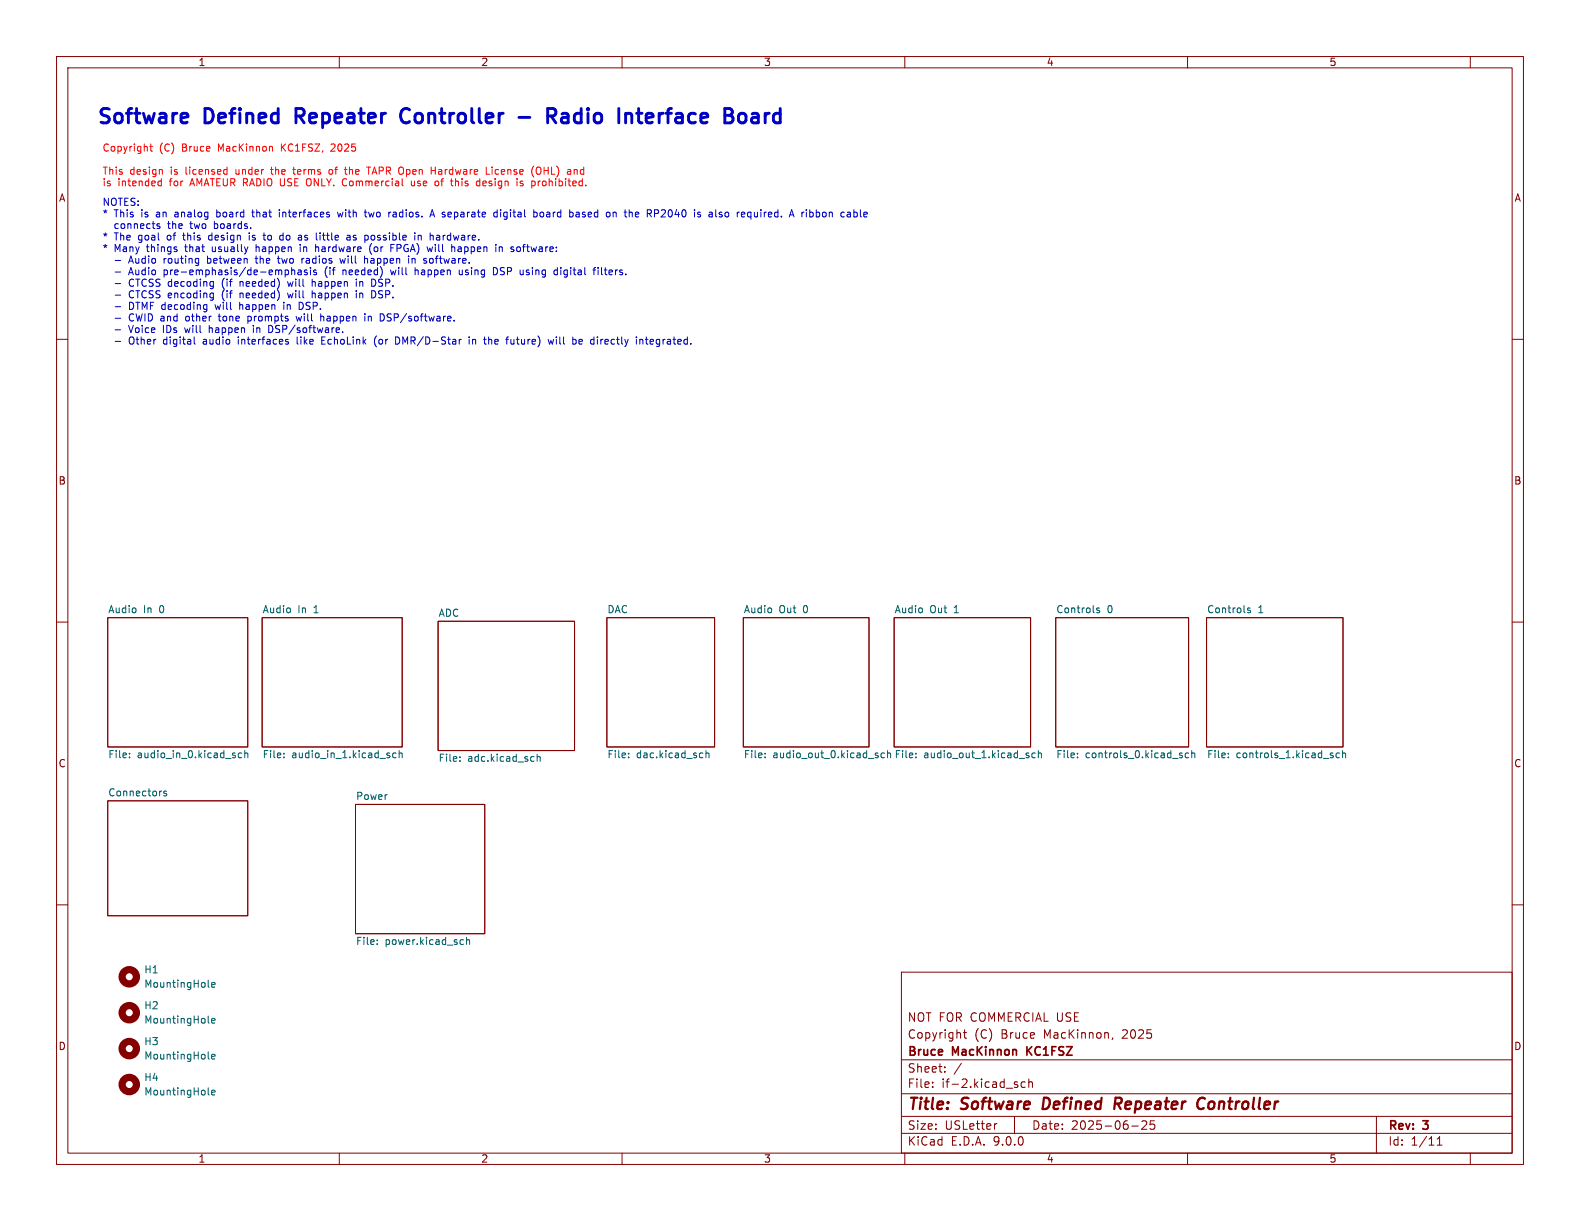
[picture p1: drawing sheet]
<svg xmlns="http://www.w3.org/2000/svg" width="279mm" height="216mm" viewBox="0 0 279 216" stroke-linecap="round" stroke-linejoin="round" font-family="sans-serif">
<g fill="none" stroke="#840000" stroke-width=".18">
<path d="M10 10h259.4v195.9h-259.4zM12 12h255.4v191.9h-255.4zM60 10v2M110 10v2M160 10v2M210 10v2M260 10v2M10 60h2M267.4 60h2M10 110h2M19 109.2h24.8v22.9h-24.8zM46.4 109.2h24.7v22.9h-24.7z"/>
<path d="M77.5 109.9h24.1v22.8h-24.1zM107.3 109.2h19.1v22.9h-19.1zM131.4 109.2h22.3v22.9h-22.3zM158.1 109.2h24.1v22.9h-24.1zM186.7 109.2h23.5v22.9h-23.5zM213.4 109.2h24.1v22.9h-24.1zM267.4 110h2M19 141.6h24.8v20.3h-24.8zM62.9 142.2h22.8v22.9h-22.8zM10 160h2M159.4 171.9h108v32h-108zM267.4 160h2"/>
<path d="M159.4 197.4h108M159.4 193.4h108M159.4 187.4h108M164.9 192.1v.2M164.9 191.4v.1M167.1 189.4v.2M167.1 188.7v.1M170 188l-1.3 1.9M170.4 182.6h.5M170.6 182.1v1.3l.3 .2M176.3 198.7l-.3 .1M179.4 197.4v3"/>
<path d="M179.8 191.8l.2 .2-.2 .3M179.8 191.3l.1 .1M181.3 191.4l-.4-.1-.3 .3v.4l.1 .2h.6M181.9 191.4l.2-.1 .4 .1 .1 .9M181.9 190.8v1.5M196.8 183.5l-.2 .3M200.1 199.1h1.2M202.7 198.3v.5l-.8 .9h.9M203.4 198.2v.7l.2-.1h.5l.1 .6-.3 .3-.5-.2M243.4 197.4v6.5M60 203.9v2M110 203.9v2"/>
<path d="M159.4 200.4h108M160 203.9v2M210 203.9v2M254.1 202.5h.9M254.1 201.4l.5-.4v1.5M260 203.9v2"/>
</g>
<path d="M184.6 194.1l-.2 2h.4M197.6 195.2l.6 .9M198 194.1h-.7l-.3 2M198.1 195.1l-.9 .1M211.8 195.8a.67 .67 0 0 0 1.1 .1M213.1 194.3a.8 .8 0 0 0-.9-.1 .8 .8 0 0 0-.5 .8" fill="none" stroke="#840000" stroke-width=".4"/>
<path d="M181.6 185.1v1.5M182.5 185.1l-.9 .8" fill="none" stroke="#840000" stroke-width=".3"/>
<g fill="none" stroke="#006464" stroke-width=".18">
<path d="M194.4 107.6l-.3-.1-.2 .2 .1 .2 .4 .1v.3h-.5M221.1 107.6l-.3-.1-.2 .2 .1 .2 .4 .1v.3h-.5M22.9 133.9v.1M22.9 133.2v.1M29.4 139.9h-.3l-.2 .2 .1 .1 .4 .2v.3h-.5M42.7 133.2l-.3-.1-.3 .3 .2 .5h.4M43.3 133.3l.2-.2 .3 .1v.8M43.3 132.7v1.3M50.2 133.9v.1M50.2 133.2v.1M70 133.2l-.3-.1-.3 .3 .2 .5h.4M70.6 133.3l.2-.2 .3 .1v.8"/>
<path d="M70.6 132.7v1.3M81.3 134.5v.1M81.3 133.8v.2M94.3 133.8h.1M94.4 134.6h-.1M95 133.4v1.2M95 133.9l.2-.1h.3v.8M111.2 133.9v.1M111.2 133.2v.1M124.2 133.1l.1 .1M124.3 133.9l-.1 .1M124.8 133.3l.2-.2 .3 .1 .1 .8"/>
<path d="M124.8 132.7v1.3M135.3 133.9v.1M135.3 133.2v.1M155.3 133.6v.3M156.4 133.2l-.4-.1-.2 .3 .1 .5h.5M156.9 133.3l.2-.2 .3 .1 .1 .8M156.9 132.7v1.3M162 133.9v.1M162 133.2v.1M181.9 133.6v.3M183.1 133.2l-.4-.1-.2 .3 .1 .5h.5M183.6 133.3l.2-.2 .3 .1 .1 .8"/>
<path d="M183.6 132.7v1.3M190.5 133.9v.1M190.5 133.2v.1M208.9 133.6l.2 .1-.2 .3M208.9 133.1l.1 .1M210.2 133.2l-.4-.1-.2 .3 .1 .5h.5M210.7 133.3l.2-.2 .3 .1 .1 .8M210.7 132.7v1.3M217.2 133.9v.1M217.2 133.2v.1M235.6 133.6l.2 .1-.2 .3M235.6 133.1l.1 .1"/>
<path d="M236.9 133.2l-.4-.1-.2 .3 .1 .5h.5M237.4 133.3l.2-.2 .3 .1 .1 .8M237.4 132.7v1.3M36.8 174.4l.2 .2M37.4 174.1l.6-.1v-.2l-.4-.1-.2 .2 .1 .6h.5M66.7 166.9v.1M66.7 166.2v.1M81.6 166.2h.4M82 166.9l-.4 .1M82.5 166.3l.2-.1h.3v.8M82.5 165.7v1.3M36.8 193.4l.2 .2"/>
<path d="M36.8 187.1l.2 .2M36.8 180.7l.2 .2M37.4 193.2l.6-.1v-.3h-.4l-.2 .2 .1 .6h.5M37.4 180.5l.6-.1v-.3h-.4l-.2 .2 .1 .6h.5M37.4 186.8l.6-.1v-.2l-.4-.1-.2 .2 .1 .6h.5"/>
</g>
<g fill="none" stroke="#840000" stroke-width="1.3">
<circle cx="22.9" cy="179.1" r="1.27"/>
<circle cx="22.9" cy="172.7" r="1.27"/>
<circle cx="22.9" cy="191.8" r="1.27"/>
<circle cx="22.9" cy="185.4" r="1.27"/>
</g>
<g fill="none" stroke="#ff0404" stroke-width=".18">
<path d="M26.5 25.9h.5M26.7 25.5v1l.3 .2M28.1 32.8h.4M28.5 31.6v1.3M28.7 30v.8M40 30h.1M40.1 29.5v1.3M40.1 30.8h-.1M47.8 30h.5M48 29.5l.1 1.3M51.8 30h.4M51.9 29.5v1.1l.3 .2"/>
<path d="M58.7 25.5l-.2 .1M58.7 30h-.3l-.2 .2v.5l.2 .1h.3M59.2 26l-.7 .7h.8M60.8 32.8l.3 .1M60.9 30h.5M61.3 30.8h.1M64.8 29.5h.7M66.2 29.5l-.4 1.3M72.7 32l.1 .8 .3 .1 .2-.2M73.3 32v.9M77.3 32l.3 .3v.3l-.3 .3M77.7 30h-.1"/>
<path d="M77.7 30.3l-.2 .2 .2 .3M80.5 31.6v1.3M80.9 32l-.4 .1M84.7 32l.1 .1M84.8 31.6v1.3M84.8 32.8l-.1 .1M85.8 32h-.2l-.2 .2v.6l.4 .1M86 30.8h.6M86 32.3l-.6 .1M87 29.5v.2M87 30v.8M92.5 32.1l-.3-.1-.2 .2v.2l.5 .1v.3h-.5"/>
<path d="M95 29.6l.1-.1a.43 .43 0 0 1 .6 .5v.4a.42 .42 0 0 1-.5 .4 .42 .42 0 0 1-.4-.4v-.4zM95.5 32l-.3 .1M101.5 30.1l.2-.1h.3l.1 .8"/>
</g>
<g fill="none" stroke="#0000c2" stroke-width=".51">
<path d="M71.9 19.2a1.32 1.32 0 0 0-.8 2.2l.2 .2 .6 .1M112.9 19.2v2.2l.2 .2 .4 .1M32.9 20l.2 .2 .1 .4-1.2 .3M33.1 21.6l-.2 .1M91.8 20.8h1.9M96.8 20.5h1a.69 .69 0 0 0 .5-.6 .69 .69 0 0 0-.5-.7h-1v2.5M97.5 20.5l.8 1.2M100.1 20l-.7 .2M100.2 20.8h-.6a.5 .5 0 0 0-.3 .4 .5 .5 0 0 0 .3 .5h.6M112.6 20h.9M130.7 20.3a.69 .69 0 0 1 .7-.3 .69 .69 0 0 1 .5 .5v.7a.69 .69 0 0 1-.6 .6 .69 .69 0 0 1-.7-.6v-.7zM133.3 20l-.3 .2"/>
<path d="M133.3 20.8a.5 .5 0 0 0-.4 .4 .5 .5 0 0 0 .4 .5"/>
</g>
<g fill="none" stroke="#0000c2" stroke-width=".18">
<path d="M27.9 40h.3l.1 .2-.2 .2h-.2M27.9 39.6h.3M37.9 39.1v1.3M38 39.6h-.1M38.3 37.1v1.3M38.3 38.3l.2 .1M38.5 37.5l-.2 .1M44.5 37.5h.5M44.7 37.1v1.1l.3 .2M49.4 37.1v.1M49.4 37.5v.9M59.7 37.5l.2 .9 .3-.6 .2 .6 .2-.9"/>
<path d="M64.4 37.5h.5M64.6 38.3l.3 .1M65.2 37.5l.2 .9M69.9 37.5l-.4 .1M70 37.9h-.3l-.2 .2v.2l.5 .1M76 38.4l.4-1.3 .5 1.3M76.1 38h.6M87.6 37.5l.3 .1M87.9 38.3l-.3 .1M87.9 37.1v1.3M88.5 37.1v.1M88.5 37.5v.9"/>
<path d="M94.5 37.5l.4 .1 .1 .2-.1 .4-.4 .2M95.6 37.6l.3-.1 .2 .3v.3l-.2 .3-.3-.1-.1-.2zM101.8 38.2l.2 .2 .4-.1M101.9 37.6h.5v.8M102.4 37.8l-.4 .1-.2 .2M108.6 37.5l.4 .2v.7M112.5 37.5l.4 .1 .1 .2-.6 .1M112.9 38.3l-.4 .1M117.4 37.1l-.4 .1M117.6 37.6l-.7 .8h.8M125.8 37.5l-.4 .1M125.8 37.9h-.3l-.1 .2v.2l.4 .1"/>
<path d="M128.6 37.5l-.3 .1-.1 .2 .1 .4 .3 .2M133.4 37.5v.7l.4 .2M141.8 37.5v.9M142.2 37.5l-.4 .3M142.6 37.1v.1M142.6 37.5v.9M143.2 37.1v1.3M143.2 38.3l.1 .1M143.3 37.5l-.1 .1M151.5 37.6l.1 .2-.1 .5M152.1 37.1v1.1l.2 .2M32.6 58l.3 .8"/>
<path d="M33 56l-.2 .2 .2 .5M36.7 45.3v1.2M36.7 46.5h.1M36.8 45.7l-.1 .1M37 41.7l-.1 .1 .1 .6M37 57.5v1.3M37.4 58l-.4 .1M37.9 40.3l.1 .1M38 53.9l.3 .8M38.6 55.9h.5M38.8 55.5v1.1l.3 .2M39.4 49.7l-.1 .6 .1 .4"/>
<path d="M39.4 51.6l-.1 .5 .1 .7M42.4 53.4v1.3M42.4 49.8v.8M42.4 51.8v.9M42.5 49.8l-.1 .1M42.7 53.9l-.3 .1M42.8 51.8l-.4 .1M43.8 55.9v1.3M44.1 41.6v.8M44.3 56h.1M44.4 56.6l-.2 .2-.4-.1M44.8 58v.8"/>
<path d="M45.1 45.7h.5M45.3 43.2v1.3M45.3 45.3v1.1l.3 .1M45.5 43.6l-.2 .2M46.5 41.6h.5M46.7 42.3l.3 .1M48.2 57.8l.1 .5-.2 .3-.6 .2M49.2 45.3v1.1l.3 .1M49.7 41.6l.4 .1M50.1 42.4h-.4M50.1 41.2v1.2M50.2 53.9v.8"/>
<path d="M50.9 49.8l.2 .8 .2-.6 .3 .6M50.9 51.8l.2 .9 .2-.6 .3 .6M51.6 47.3v1.3M51.6 47.9l.2-.2 .3 .1v.8M52.4 55.9l.2 .9 .2-.6 .3 .6 .2-.9M52.5 59.6v1.1l.2 .2M52.7 47.8h.5l.1 .8M53.1 43.6v.9M53.1 41.6l.2 .2v.6M53.3 48l-.5 .1-.1 .2 .1 .3 .5-.1M53.3 42.4h-.1M53.3 41.9l-.1 .1"/>
<path d="M53.4 53.5a.68 .68 0 0 1 .2 .8 .68 .68 0 0 1-.7 .4M53.8 45.7l-.3 .1M54.2 46.1v.4M54.3 47.8l-.3-.1-.2 .2 .1 .2 .4 .1v.3h-.5M54.9 47.7v.9M55.2 49.4v1.2M55.2 51.4v1.3M55.2 49.9l.2-.1h.3v.8M55.2 51.9l.2-.1 .3 .1v.8M55.8 43.2v1.3M55.8 43.8l.4-.2 .2 .2M55.9 47.8l-.3-.1-.2 .2 .1 .2 .4 .1v.3h-.5"/>
<path d="M56.6 41.2v.1M56.7 56l.2-.1 .3 .1 .1 .8M56.7 55.5v1.3M56.9 59.6v1.3h.6M57 41.6h.5M57.6 47.5l-.1 .5 .1 .7M60.1 45.7l.2 .8 .3-.6 .2 .6 .3-.8M60.6 58.7v.1M60.6 47.7v.9M61 47.7l-.4 .2M61.4 41.7h.5v.7M61.9 41.9l-.4 .1-.2 .1 .2 .3h.4"/>
<path d="M62.5 42.4h.3M62.8 41.6l-.3 .2v.2h.3M63 49.8v.8M63 51.4v.1M63 51.8v.9M63.6 49.8v.8M63.6 51.8v.9M63.7 49.8l-.1 .1M64 51.8l-.4 .1M64.5 55.5v.1M64.5 45.8h.4l.1 .7M65.1 56l.4-.1 .2 .2"/>
<path d="M65.1 55.9v.9M65.6 42.2l.2 .2h.4M65.6 46.1v.4M65.7 43a1.46 1.46 0 0 0 0 2M66.2 41.7l-.4-.1-.2 .2M66.2 51.5l.3 .4-.3 .7M66.4 49.7l.1 .4-.3 .5M66.6 59.4a1.46 1.46 0 0 0 0 1.9M68.4 56.7l.2 .1M68.7 55.5l-.3 .2 .3 .4M69.1 47.7l.2 .9 .2-.6 .3 .6M69.1 43.8h.4"/>
<path d="M70.3 59.6a.68 .68 0 0 1 .4 .6 .68 .68 0 0 1-.4 .7M72.9 45.7v.8M72.9 45.8h.1M73.3 45.8l.1 .7M73.4 47.9l.2-.2 .3 .1 .1 .8M73.4 47.3v1.3M74 41.7l.1-.1 .3 .1 .1 .7M74 41.6v.8M75.9 46.3l.3 .2h.3M76.1 45.8l-.2 .1M76.4 45.7l.1 .1M76.5 43.6l-.2 .9"/>
<path d="M77.3 41.6h.3l.2 .2v.6M77.8 42.4h-.5M77.8 41.9l-.5 .1M80.1 43.6l.3 .2v.7M81.2 47.7l.1 .8 .3 .1 .2-.1M81.4 43.6l-.4 .1M81.5 44h-.4l-.1 .2v.2l.5 .1M81.8 47.7v.9M83 59.6v.1M87.3 47.3a.64 .64 0 0 1 .7 .6 .64 .64 0 0 1-.7 .7M88.3 43.8l.2-.2 .3 .1v.8M88.3 43.6v.9"/>
<path d="M91.5 43.7l.3-.1 .2 .3v.5l-.2 .1-.3-.1M93.1 48.5l.3 .1M93.4 47.7l-.3 .2v.2l.3 .1M98.4 59.6v.1M98.4 47.7l.2 .1M98.6 47.3v1.3M98.6 48.5l-.2 .1M99.2 47.3v.1M99.2 47.7v.9M104.9 47.7h.4M105.3 47.3l-.2 .1M105.8 47.3v.1"/>
<path d="M105.8 47.7v.9M106.4 47.3v1.1l.1 .2M114.3 59.6v1.1l.3 .2M34.4 60.8l.1 .1M36.1 60l-.1 .1M36.1 60.4l-.2 .1 .2 .4M42.1 60v.9M56.9 60.2h.4M67.2 60l-.2 .2v.4l.2 .3M83 60v.9M83.6 60v.9M83.6 60.1l.2-.1 .3 .1v.8"/>
<path d="M86.6 60l.4 .2v.7M90.9 60v.9M90.9 60.7l-.2 .2M97.9 60l-.2 .9-.3-.7M98.4 60v.9M102.4 60.1l.4-.1 .2 .3-.6 .1M102.4 60.8h.5M106.6 60l-.2 .1M113.5 60l.2 .2v.7M114.1 60h.5M115.1 60l-.1 .2v.5l.1 .2M115.6 60.3l-.6 .1"/>
</g>
<g font-size="3.5" fill="#0000c2">
<text x="16.9" y="22.6">Software</text>
<text x="36.2" y="22.6">Defined</text>
<text x="53.3" y="22.6">Repeater</text>
<text x="72.9" y="22.6">Controller</text>
<text x="100.8" y="22.6">Radio</text>
<text x="114.4" y="22.6">Interface</text>
<text x="134.2" y="22.6">Board</text>
</g>
<g font-size="2.8" fill="#840000">
<text x="160.4" y="196.8">Title:</text>
<text x="170.1" y="196.8">Software</text>
<text x="185.2" y="196.8">Defined</text>
<text x="198.7" y="196.8">Repeater</text>
<text x="214.2" y="196.8">Controller</text>
</g>
<g font-size="2.1" fill="#840000">
<text x="160.4" y="183.9">Copyright</text>
<text x="160.4" y="180.9">NOT FOR COMMERCIAL USE</text>
<text x="172.3" y="183.9">(C)</text>
<text x="177.1" y="183.9">Bruce</text>
<text x="184.7" y="183.9">MacKinnon,</text>
<text x="198.7" y="183.9">2025</text>
<text x="160.4" y="189.9">Sheet:</text>
<text x="160.4" y="187.1">Bruce</text>
<text x="168.5" y="187.1">MacKinnon</text>
<text x="182.2" y="187.1">KC1FSZ</text>
<text x="160.4" y="192.6">File:</text>
<text x="166.5" y="192.6">if-2.kicad_sch</text>
<text x="160.4" y="202.8">KiCad</text>
<text x="160.4" y="200">Size:</text>
<text x="167.1" y="200">USLetter</text>
<text x="168.1" y="202.8">E.D.A.</text>
<text x="175.7" y="202.8">9.0.0</text>
<text x="182.4" y="200">Date:</text>
<text x="189.4" y="200">2025-06-25</text>
<text x="245.4" y="200.2">Rev:</text>
<text x="245.4" y="202.8">Id:</text>
<text x="249.5" y="202.8">1/11</text>
<text x="251.8" y="200.2">3</text>
</g>
<g font-size="1.8" fill="#840000">
<text x="35" y="11.9">1</text>
<text x="85" y="11.9">2</text>
<text x="135" y="11.9">3</text>
<text x="185" y="11.9">4</text>
<text x="235" y="11.9">5</text>
<text x="10.3" y="35.9">A</text>
<text x="267.7" y="35.9">A</text>
<text x="10.3" y="85.9">B</text>
<text x="267.7" y="85.9">B</text>
<text x="10.3" y="135.9">C</text>
<text x="267.7" y="135.9">C</text>
<text x="10.3" y="185.9">D</text>
<text x="267.7" y="185.9">D</text>
<text x="35" y="205.8">1</text>
<text x="85" y="205.8">2</text>
<text x="135" y="205.8">3</text>
<text x="185" y="205.8">4</text>
<text x="235" y="205.8">5</text>
</g>
<g font-size="1.8" fill="#ff0404">
<text x="18" y="27">Copyright</text>
<text x="28.2" y="27">(C)</text>
<text x="32.3" y="27">Bruce</text>
<text x="38.8" y="27">MacKinnon</text>
<text x="50.2" y="27">KC1FSZ,</text>
<text x="59.2" y="27">2025</text>
<text x="18" y="31.1">This</text>
<text x="18" y="33.1">is</text>
<text x="20.8" y="33.1">intended</text>
<text x="23" y="31.1">design</text>
<text x="30.1" y="33.1">for</text>
<text x="30.3" y="31.1">is</text>
<text x="33.1" y="31.1">licensed</text>
<text x="33.9" y="33.1">AMATEUR RADIO USE ONLY.</text>
<text x="42.1" y="31.1">under</text>
<text x="48.6" y="31.1">the</text>
<text x="52.8" y="31.1">terms</text>
<text x="59.2" y="31.1">of</text>
<text x="61.6" y="33.1">Commercial</text>
<text x="62.3" y="31.1">the</text>
<text x="66.4" y="31.1">TAPR Open</text>
<text x="74" y="33.1">use</text>
<text x="78.1" y="31.1">Hardware</text>
<text x="78.4" y="33.1">of</text>
<text x="81.4" y="33.1">this</text>
<text x="86.1" y="33.1">design</text>
<text x="88" y="31.1">License</text>
<text x="93.5" y="33.1">is</text>
<text x="96.3" y="31.1">(OHL)</text>
<text x="96.3" y="33.1">prohibited.</text>
<text x="102.8" y="31.1">and</text>
</g>
<g font-size="1.8" fill="#0000c2">
<text x="18" y="36.6">NOTES:</text>
<text x="18" y="38.6">*</text>
<text x="20.2" y="38.6">This</text>
<text x="20.4" y="40.7">connects</text>
<text x="25.1" y="38.6">is</text>
<text x="27.9" y="38.6">an</text>
<text x="30" y="40.7">the</text>
<text x="31.4" y="38.6">analog</text>
<text x="34.1" y="40.7">two</text>
<text x="38.5" y="40.7">boards.</text>
<text x="38.9" y="38.6">board</text>
<text x="45.5" y="38.6">that</text>
<text x="50.4" y="38.6">interfaces</text>
<text x="61" y="38.6">with</text>
<text x="66" y="38.6">two</text>
<text x="70.4" y="38.6">radios.</text>
<text x="78" y="38.6">A separate</text>
<text x="89.6" y="38.6">digital</text>
<text x="96.8" y="38.6">board</text>
<text x="103.4" y="38.6">based</text>
<text x="110.1" y="38.6">on</text>
<text x="113.6" y="38.6">the</text>
<text x="117.7" y="38.6">RP2040</text>
<text x="126.3" y="38.6">is</text>
<text x="129.1" y="38.6">also</text>
<text x="134.2" y="38.6">required.</text>
<text x="143.8" y="38.6">A ribbon</text>
<text x="153.2" y="38.6">cable</text>
<text x="18" y="42.7">*</text>
<text x="18" y="44.8">*</text>
<text x="20.2" y="42.7">The</text>
<text x="20.2" y="44.8">Many</text>
<text x="20.4" y="46.8">-</text>
<text x="23.1" y="46.8">Audio</text>
<text x="24.5" y="42.7">goal</text>
<text x="26.1" y="44.8">things</text>
<text x="29.4" y="46.8">routing</text>
<text x="29.8" y="42.7">of</text>
<text x="32.9" y="42.7">this</text>
<text x="33" y="44.8">that</text>
<text x="37.3" y="46.8">between</text>
<text x="37.6" y="42.7">design</text>
<text x="38" y="44.8">usually</text>
<text x="44.9" y="42.7">is</text>
<text x="45.9" y="44.8">happen</text>
<text x="46.1" y="46.8">the</text>
<text x="47.7" y="42.7">to</text>
<text x="50.2" y="46.8">two</text>
<text x="50.7" y="42.7">do</text>
<text x="53.9" y="44.8">in</text>
<text x="54.2" y="42.7">as</text>
<text x="54.6" y="46.8">radios</text>
<text x="56.8" y="44.8">hardware</text>
<text x="57.6" y="42.7">little</text>
<text x="61.7" y="46.8">will</text>
<text x="63.2" y="42.7">as</text>
<text x="66.1" y="46.8">happen</text>
<text x="66.6" y="42.7">possible</text>
<text x="66.6" y="44.8">(or</text>
<text x="70.5" y="44.8">FPGA)</text>
<text x="74.1" y="46.8">in</text>
<text x="75.6" y="42.7">in</text>
<text x="77" y="46.8">software.</text>
<text x="77.3" y="44.8">will</text>
<text x="78.5" y="42.7">hardware.</text>
<text x="81.7" y="44.8">happen</text>
<text x="89.7" y="44.8">in</text>
<text x="92.6" y="44.8">software:</text>
<text x="20.4" y="48.9">-</text>
<text x="20.4" y="50.9">-</text>
<text x="20.4" y="53">-</text>
<text x="23.1" y="48.9">Audio</text>
<text x="23.1" y="50.9">CTCSS decoding</text>
<text x="23.1" y="53">CTCSS encoding</text>
<text x="29.4" y="48.9">pre-emphasis/de-emphasis</text>
<text x="39.9" y="50.9">(if</text>
<text x="39.9" y="53">(if</text>
<text x="43.3" y="50.9">needed)</text>
<text x="43.3" y="53">needed)</text>
<text x="52" y="50.9">will</text>
<text x="52" y="53">will</text>
<text x="56.4" y="50.9">happen</text>
<text x="56.4" y="53">happen</text>
<text x="58.1" y="48.9">(if</text>
<text x="61.5" y="48.9">needed)</text>
<text x="64.4" y="50.9">in</text>
<text x="64.4" y="53">in</text>
<text x="67.4" y="50.9">DSP.</text>
<text x="67.4" y="53">DSP.</text>
<text x="70.2" y="48.9">will</text>
<text x="74.6" y="48.9">happen</text>
<text x="82.6" y="48.9">using</text>
<text x="88.9" y="48.9">DSP</text>
<text x="93.8" y="48.9">using</text>
<text x="100.1" y="48.9">digital</text>
<text x="107.3" y="48.9">filters.</text>
<text x="20.4" y="55">-</text>
<text x="20.4" y="57">-</text>
<text x="20.4" y="59.1">-</text>
<text x="23.1" y="55">DTMF decoding</text>
<text x="23.1" y="57">CWID and</text>
<text x="23.1" y="59.1">Voice</text>
<text x="29.3" y="59.1">IDs</text>
<text x="33.4" y="59.1">will</text>
<text x="33.5" y="57">other</text>
<text x="37.8" y="59.1">happen</text>
<text x="38.8" y="55">will</text>
<text x="39.6" y="57">tone</text>
<text x="43.2" y="55">happen</text>
<text x="44.9" y="57">prompts</text>
<text x="45.8" y="59.1">in</text>
<text x="48.7" y="59.1">DSP/software.</text>
<text x="51.2" y="55">in</text>
<text x="53.7" y="57">will</text>
<text x="54.1" y="55">DSP.</text>
<text x="58.1" y="57">happen</text>
<text x="66.1" y="57">in</text>
<text x="69.1" y="57">DSP/software.</text>
<text x="20.4" y="61.1">-</text>
<text x="23.1" y="61.1">Other</text>
<text x="29.4" y="61.1">digital</text>
<text x="36.6" y="61.1">audio</text>
<text x="43" y="61.1">interfaces</text>
<text x="53.6" y="61.1">like</text>
<text x="58.1" y="61.1">EchoLink</text>
<text x="67.6" y="61.1">(or</text>
<text x="71.6" y="61.1">DMR/D-Star</text>
<text x="84.8" y="61.1">in</text>
<text x="87.7" y="61.1">the</text>
<text x="91.9" y="61.1">future)</text>
<text x="99.5" y="61.1">will</text>
<text x="103.9" y="61.1">be</text>
<text x="107.3" y="61.1">directly</text>
<text x="115.6" y="61.1">integrated.</text>
</g>
<g font-size="1.8" fill="#006464">
<text x="19" y="108.5">Audio</text>
<text x="25.4" y="108.5">In</text>
<text x="28.3" y="108.5">0</text>
<text x="46.4" y="108.5">Audio</text>
<text x="52.7" y="108.5">In</text>
<text x="55.6" y="108.5">1</text>
<text x="77.5" y="109.1">ADC</text>
<text x="107.3" y="108.5">DAC</text>
<text x="131.4" y="108.5">Audio</text>
<text x="137.8" y="108.5">Out</text>
<text x="142.1" y="108.5">0</text>
<text x="158.1" y="108.5">Audio</text>
<text x="164.4" y="108.5">Out</text>
<text x="168.8" y="108.5">1</text>
<text x="186.7" y="108.5">Controls</text>
<text x="195.8" y="108.5">0</text>
<text x="213.4" y="108.5">Controls</text>
<text x="222.5" y="108.5">1</text>
<text x="19" y="134.4">File:</text>
<text x="24.3" y="134.4">audio_in_0.kicad_sch</text>
<text x="46.4" y="134.4">File:</text>
<text x="51.6" y="134.4">audio_in_1.kicad_sch</text>
<text x="77.5" y="135">File:</text>
<text x="82.7" y="135">adc.kicad_sch</text>
<text x="107.3" y="134.4">File:</text>
<text x="112.5" y="134.4">dac.kicad_sch</text>
<text x="131.4" y="134.4">File:</text>
<text x="136.7" y="134.4">audio_out_0.kicad_sch</text>
<text x="158.1" y="134.4">File:</text>
<text x="163.3" y="134.4">audio_out_1.kicad_sch</text>
<text x="186.7" y="134.4">File:</text>
<text x="191.9" y="134.4">controls_0.kicad_sch</text>
<text x="213.4" y="134.4">File:</text>
<text x="218.6" y="134.4">controls_1.kicad_sch</text>
<text x="19" y="140.9">Connectors</text>
<text x="62.9" y="141.5">Power</text>
<text x="62.9" y="167.4">File:</text>
<text x="68.1" y="167.4">power.kicad_sch</text>
<text x="25.4" y="172.3">H1</text>
<text x="25.4" y="178.7">H2</text>
<text x="25.4" y="174.9">MountingHole</text>
<text x="25.4" y="185">H3</text>
<text x="25.4" y="181.2">MountingHole</text>
<text x="25.4" y="191.4">H4</text>
<text x="25.4" y="187.6">MountingHole</text>
<text x="25.4" y="193.9">MountingHole</text>
</g>
</svg>
